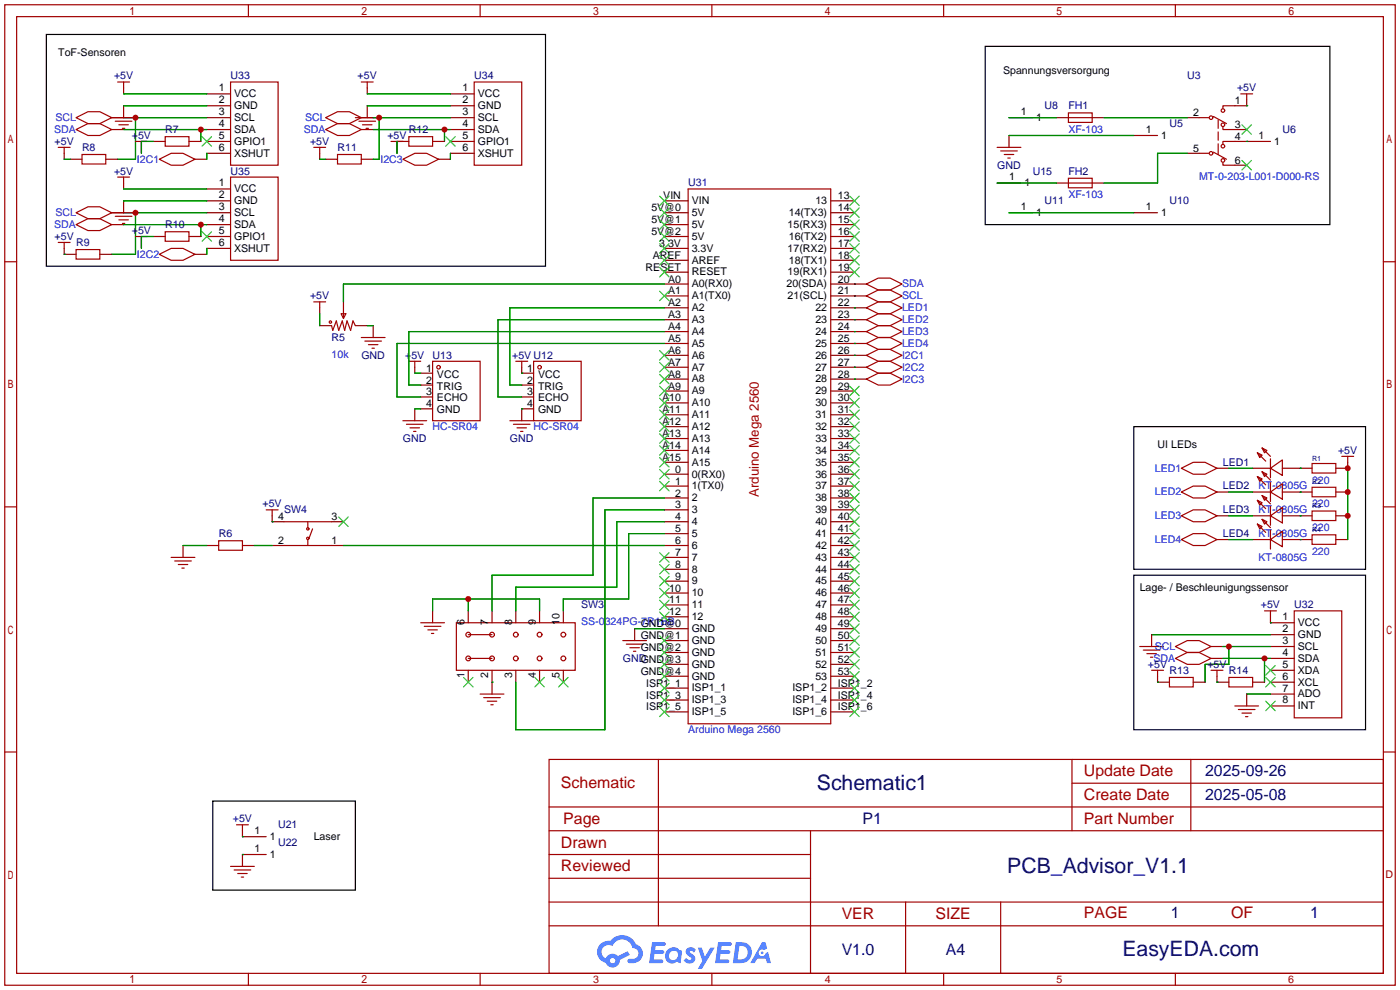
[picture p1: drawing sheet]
<svg xmlns="http://www.w3.org/2000/svg" width="299mm" height="212mm" viewBox="0 0 299 212" stroke-linecap="round" stroke-linejoin="round" font-family="sans-serif">
<g fill="none" stroke="#a10000" stroke-width=".25">
<path d="M1 1h297.2v209.6h-297.2zM3.6 3.6h292.1v204.4h-292.1zM53.1 1v2.6M102.6 1v2.6M152.1 1v2.6M201.7 1v2.6M251.2 1v2.6M1 55.9h2.6M295.7 55.9h2.5M1 108.3h2.6M295.7 108.3h2.5M1 160.7h2.6"/>
<path d="M117.3 162.3h178.4v45.7h-178.4zM117.3 177.5h178.4M117.3 172.5h178.4M140.7 162.3v35.6M173.2 177.5v30.5M229.1 162.3v15.2M229.1 167.4h66.6M254.5 162.3v15.2M295.7 160.7h2.5M117.3 182.6h55.9M117.3 197.9h178.4M117.3 192.8h178.4"/>
<path d="M117.3 187.7h55.9M193.5 192.8v15.2M213.9 192.8v15.2M53.1 208v2.6M102.6 208v2.6M152.1 208v2.6M201.7 208v2.6M251.2 208v2.6"/>
</g>
<g fill="#5487ff">
<path d="M146.9 202.7a1.3 1.3 0 0 1 1.8 .3l-.4 .6a.54 .54 0 0 0-.9-.2l.1 .2a1.34 1.34 0 0 1 1 1.8 1.47 1.47 0 0 1-2.4-.1l.5-.6 .8 .5a.31 .31 0 0 0 .4-.3 .31 .31 0 0 0-.3-.4 1.12 1.12 0 0 1-.6-1.8z"/>
<path d="M149.1 202.5h.9l.6 2 1.2-2h.9l-2.7 4.6h-.9l1-1.7z"/>
<path d="M139.4 201.4h1.6a1.31 1.31 0 0 1 1.2 .2 .4 .4 0 0 1-.3 .5l-1.8 .1-.1 .9h1.6a.4 .4 0 0 1 .4 .4 .4 .4 0 0 1-.4 .4h-1.7l-.2 1.2h1.4a.46 .46 0 0 1 .5 0 .46 .46 0 0 1 .1 .5l-.3 .2h-2.7z"/>
<path d="M153.5 201.4h1.6a1.32 1.32 0 0 1 1.2 .2 .39 .39 0 0 1-.3 .5l-1.8 .1-.1 .9h1.7a.4 .4 0 0 1 .3 .4 .4 .4 0 0 1-.4 .4h-1.7l-.2 1.2h1.4a.46 .46 0 0 1 .5 0 .46 .46 0 0 1 .1 .5l-.3 .2h-2.7z"/>
<path d="M162.9 201.4h.7l.4 1.3-.7 .4a.75 .75 0 0 0-1.1 .3 .75 .75 0 0 0 .5 1 .75 .75 0 0 0 .9-.7l.5-.2 .7 2.3h-.9l-.2-.9h-1.9l-.5 .9h-.9z"/>
<path d="M157.3 201.4l-.7 4.4h1.5a2.27 2.27 0 0 0 2.6-2.2 2.27 2.27 0 0 0-2.7-2.2zM158 202.1a1.5 1.5 0 0 1 1.8 1.6 1.5 1.5 0 0 1-1.9 1.4h-.3z"/>
<path d="M142.7 203a1.6 1.6 0 0 0-.3 2.3 1.6 1.6 0 0 0 2.3 .2l.8 .3 .3-2.4-.2-.3-.4-.1a1.58 1.58 0 0 0-2.5 0zM143.3 203.5a.98 .98 0 0 1 1.6 .4 .98 .98 0 0 1-1.1 1.3 .94 .94 0 0 1-.8-.7 .94 .94 0 0 1 .3-1z"/>
<path d="M128.3 201.8a2.37 2.37 0 0 0 1.2 4 1.54 1.54 0 0 0 1.7 1 1.54 1.54 0 0 0 1.3-1.6l2.1-1.1-.5-.8-2 1a1.57 1.57 0 0 0-2.6 .5 1.5 1.5 0 0 1-.8-2.1 1.5 1.5 0 0 1 2.2-.5 2.23 2.23 0 0 1 2.3-1.4 2.23 2.23 0 0 1 2 1.8 1.16 1.16 0 0 1 1.2 1.1 1.16 1.16 0 0 1-1.1 1.2h-.6a.47 .47 0 0 0-.6 .4 .47 .47 0 0 0 .4 .5 2.17 2.17 0 0 0 2.5-.9 2.17 2.17 0 0 0-.3-2.7l-.8-.4a3.2 3.2 0 0 0-5.5-.7l-1.1 .1zM130.4 205.3a.58 .58 0 0 1 1.1 0 .58 .58 0 0 1-1.1 0z"/>
<circle cx="162.9" cy="203.6" r=".28"/>
</g>
<g fill="none" stroke="#a10000" stroke-width=".25">
<path d="M25.1 17.5h2.6M26.4 17.5v1.3M49.3 17.5h10.1v17.8h-10.1zM77.2 17.5h2.6M78.5 17.5v1.3M101.3 17.5h10.2v17.8h-10.2zM12.4 31.5h2.6M13.7 31.5v1.3M16.3 25.1l2.5-1.2h2.5l2.6 1.2-2.6 1.3h-2.5zM16.3 27.7l2.5-1.3h2.5l2.6 1.3-2.6 1.3h-2.5zM17.5 33h5.1v2.1h-5.1zM23.9 25.1h5.1"/>
<path d="M24.6 25.9h3.6M25.1 37.8h2.6M25.4 26.7h2M26.2 27.4h.5M26.4 37.8v1.3M29 30.2h2.5M30.2 30.2v1.3M34 34l2.6-1.2h2.5l2.6 1.2-2.6 1.3h-2.5zM35.3 29.2h5.1v2h-5.1zM49.3 37.8h10.1v17.8h-10.1zM67.1 31.5h2.5M68.3 31.5v1.3"/>
<path d="M69.6 25.1l2.5-1.2h2.6l2.5 1.2-2.5 1.3h-2.6zM69.6 27.7l2.5-1.3h2.6l2.5 1.3-2.5 1.3h-2.6zM72.1 33h5.1v2.1h-5.1zM75.9 25.1h5.1M76.7 25.9h3.6M77.5 26.7h2M78.2 27.4h.5M83.6 30.2h2.5M84.8 30.2v1.3M86.1 34l2.5-1.2h2.6l2.5 1.2-2.5 1.3h-2.6zM87.4 29.2h5.1v2h-5.1zM213.1 31.5h5.1"/>
<path d="M213.9 32.3h3.5M214.6 33h2.1M215.4 33.8h.5M228.3 24.1h5.1v2.1h-5.1zM228.3 38.1h5.1v2h-5.1zM228.3 25.1h5.1M228.3 39.1h5.1M256.3 32.8h2M256.3 25.1h2M259.3 32.5l2.8 1.5M259.3 24.9l2.8 1.5M260.3 25.7v1.7"/>
<path d="M260.3 28.2v1.8M260.3 30.7v2.3M261.4 34.8v.5h2.5M261.4 27.2v.5h2.5M263.9 30.2h-2.5v.5M263.9 22.6h-2.5v.5M265.2 20.1h2.5M266.4 20.1v1.2M12.4 51.8h2.6M13.7 51.8v1.3M16.3 53.3h5v2.1h-5zM16.3 45.5l2.5-1.3h2.5l2.6 1.3-2.6 1.2h-2.5z"/>
<path d="M16.3 48l2.5-1.3h2.5l2.6 1.3-2.6 1.3h-2.5zM23.9 45.5h5.1M24.6 46.2h3.6M25.4 47h2M26.2 47.8h.5M29 50.5h2.5M30.2 50.5v1.3M34 54.4l2.6-1.3h2.5l2.6 1.3-2.6 1.2h-2.5zM35.3 49.5h5.1v2.1h-5.1zM147.1 40.4h30.4v114.3h-30.4zM67.1 64.5h2.5M68.3 64.5v1.3"/>
<path d="M70.9 69.6l.2 1 .8-2 .5 2 .8-2 .5 2 .5-2 .7 2 .5-2 .5 1M72.9 67.1h1l-.5 1zM73.4 67.1v1M77.2 72.1h5.1M78 72.9h3.5M78.7 73.7h2.1M79.5 74.4h.5M87.4 77.2h2.5M88.6 77.2v1.3M92.5 77.2h10.1v12.7h-10.1zM110.2 77.2h2.6M111.5 77.2v1.3"/>
<path d="M114 77.2h10.2v12.7h-10.2zM185.2 63.2l2.5-1.2h2.5l2.6 1.2-2.6 1.3h-2.5zM185.2 60.7l2.5-1.3h2.5l2.6 1.3-2.6 1.3h-2.5zM185.2 75.9l2.5-1.2h2.5l2.6 1.2-2.6 1.3h-2.5zM185.2 78.5l2.5-1.3h2.5l2.6 1.3-2.6 1.3h-2.5zM185.2 65.8l2.5-1.3h2.5l2.6 1.3-2.6 1.3h-2.5zM185.2 68.3l2.5-1.2h2.5l2.6 1.2-2.6 1.3h-2.5zM185.2 70.9l2.5-1.3h2.5l2.6 1.3-2.6 1.2h-2.5zM185.2 73.4l2.5-1.3h2.5l2.6 1.3-2.6 1.3h-2.5zM86.1 89.9h5.1M86.9 90.7h3.5M87.6 91.4h2.1"/>
<path d="M88.4 92.2h.5M109 89.9h5M109.7 90.7h3.6M110.5 91.4h2M111.3 92.2h.5M185.2 81l2.5-1.2h2.5l2.6 1.2-2.6 1.3h-2.5zM268.7 96.8l1 .5-.5 .5zM268.7 96.8l1.8 1.8M269.7 95.8l1.1 .5-.5 .5zM269.7 95.8l1.8 1.7M271.5 98v4.1M280.4 99.1h5.1v2h-5.1z"/>
<path d="M286.8 97.5h2.5M288 97.5v1.3M36.6 119.1h5.1M37.3 119.9h3.6M46.7 115.6h5.1v2h-5.1zM56.9 109h2.5M58.2 109v1.2M60.7 116.6h10.2M60.7 111.5h10.2M65.8 111.5v1.3M65.8 115.3v1.3M66.8 113l-.8 2.1"/>
<path d="M252.5 100.1l2.5-1.3h2.6l2.5 1.3-2.5 1.2h-2.6zM252.5 105.2l2.5-1.3h2.6l2.5 1.3-2.5 1.2h-2.6zM252.5 110.2l2.5-1.2h2.6l2.5 1.2-2.5 1.3h-2.6zM252.5 115.3l2.5-1.3h2.6l2.5 1.3-2.5 1.3h-2.6zM268.7 101.9l1 .5-.5 .5zM268.7 106.9l1 .5-.5 .5zM268.7 112l1 .5-.5 .5zM268.7 101.9l1.8 1.7M268.7 106.9l1.8 1.8M268.7 112l1.8 1.8M269.7 100.8l1.1 .5-.5 .6zM269.7 105.9l1.1 .5-.5 .5z"/>
<path d="M269.7 111l1.1 .5-.5 .5zM269.7 100.8l1.8 1.8M269.7 105.9l1.8 1.8M269.7 111l1.8 1.8M271.5 100.1l2.6-1.8v3.3zM271.5 105.2l2.6-1.8v3.3zM271.5 110.2l2.6-1.7v3.3zM271.5 115.3l2.6-1.8v3.3zM271.5 103.1v4.1M271.5 108.2v4.1M271.5 113.3v4M280.4 104.1h5.1v2.1h-5.1z"/>
<path d="M280.4 109.2h5.1v2.1h-5.1zM280.4 114.3h5.1v2h-5.1zM38.1 120.6h2M38.9 121.4h.5M89.9 133.1h5.1M90.7 133.9h3.5M91.4 134.6h2.1M92.2 135.4h.5M97.5 133.1h25.4v10.2h-25.4zM100.1 135.6h5.1M133.1 136.9h5.1M133.9 137.7h3.5"/>
<path d="M134.6 138.4h2.1M135.4 139.2h.5M243.6 138.2h5.1M244.3 138.9h3.6M245.1 139.7h2M251.2 138.2l2.5-1.3h2.6l2.5 1.3-2.5 1.2h-2.6zM270.3 130.6h2.5M271.5 130.6v1.2M276.6 130.6h10.2v22.8h-10.2zM100.1 140.7h5.1M102.6 148.3h5.1M103.4 149.1h3.5"/>
<path d="M104.1 149.9h2.1M104.9 150.6h.5M245.9 140.5h.5M246.1 143.3h2.6M247.4 143.3v1.2M249.9 144.8h5.1v2h-5.1zM251.2 140.7l2.5-1.3h2.6l2.5 1.3-2.5 1.3h-2.6zM258.8 143.3h2.6M260.1 143.3v1.2M262.6 144.8h5.1v2h-5.1zM263.9 150.9h5.1M264.7 151.6h3.5"/>
<path d="M265.4 152.4h2.1M266.2 153.2h.5M50.5 176.3h2.6M51.8 176.3v1.2M49.3 185.2h5.1M50 185.9h3.6M50.8 186.7h2M51.6 187.5h.5"/>
<circle cx="258.8" cy="32.8" r=".38"/>
<circle cx="258.8" cy="25.1" r=".38"/>
<circle cx="261.4" cy="23.6" r=".38"/>
<circle cx="261.4" cy="31.2" r=".38"/>
<circle cx="261.4" cy="34.3" r=".38"/>
<circle cx="261.4" cy="26.7" r=".38"/>
<circle cx="70.6" cy="68.8" r=".25"/>
<circle cx="93.7" cy="78.5" r=".38"/>
<circle cx="115.3" cy="78.5" r=".38"/>
<circle cx="65.8" cy="115.1" r=".25"/>
<circle cx="65.8" cy="113" r=".25"/>
<circle cx="100.1" cy="135.6" r=".51"/>
<circle cx="105.2" cy="135.6" r=".51"/>
<circle cx="110.2" cy="135.6" r=".51"/>
<circle cx="115.3" cy="135.6" r=".51"/>
<circle cx="120.4" cy="135.6" r=".51"/>
<circle cx="100.1" cy="140.7" r=".51"/>
<circle cx="105.2" cy="140.7" r=".51"/>
<circle cx="110.2" cy="140.7" r=".51"/>
<circle cx="115.3" cy="140.7" r=".51"/>
<circle cx="120.4" cy="140.7" r=".51"/>
</g>
<g fill="none" stroke="#870000" stroke-width=".25">
<path d="M26.4 18.8v1.3M78.5 18.8v1.3M13.7 32.8v1.2M15 34h2.5M22.6 34h2.5M23.9 27.7h2.5M26.4 22.6v2.5h-2.5M26.4 39.1v1.3M30.2 31.5v1.3M32.8 30.2h2.5M40.4 30.2h2.5M41.7 34h2.5"/>
<path d="M44.2 25.1h5.1M44.2 27.7h5.1M44.2 30.2h5.1M44.2 32.8h5.1M44.2 22.6h5.1M44.2 20.1h5.1M68.3 32.8v1.2M69.6 34h2.5M77.2 25.1h2.6M77.2 27.7h2.6M77.2 34h2.6M78.5 22.6v2.5"/>
<path d="M84.8 30.2h2.6M84.8 31.5v1.3M92.5 30.2h2.5M93.7 34h2.6M96.3 25.1h5M96.3 27.7h5M96.3 30.2h5M96.3 32.8h5M96.3 22.6h5M96.3 20.1h5M213.1 39.1h5.1M215.6 25.1h5.1"/>
<path d="M215.6 29v2.5M225.8 25.1h2.5M225.8 39.1h2.5M233.4 25.1h2.6M233.4 39.1h2.6M242.3 29h5.1M253.7 25.1h2.6M253.7 32.8h2.6M263.9 35.3h2.5M263.9 27.7h2.5M263.9 30.2h7.6M266.4 21.3v1.3h-2.5"/>
<path d="M13.7 53.1v1.3h2.6M21.3 54.4h2.6M23.9 48h2.5M26.4 42.9v2.6h-2.5M30.2 51.8v1.3M32.8 50.5h2.5M40.4 50.5h2.5M41.7 54.4h2.5M44.2 45.5h5.1M44.2 48h5.1M44.2 50.5h5.1M44.2 53.1h5.1"/>
<path d="M44.2 42.9h5.1M44.2 40.4h5.1M142 45.5h5.1M142 58.2h5.1M142 48h5.1M142 50.5h5.1M142 53.1h5.1M142 55.6h5.1M142 42.9h5.1M177.5 45.5h5.1M177.5 58.2h5.1M177.5 48h5.1"/>
<path d="M177.5 50.5h5.1M177.5 53.1h5.1M177.5 55.6h5.1M177.5 42.9h5.1M215.6 45.5h5.1M242.3 45.5h5.1M68.3 69.6h2.6M68.3 65.8v1.3M73.4 64.5v2.6M75.9 69.6h2.6M79.8 69.6v2.5M88.6 78.5v1.3"/>
<path d="M89.9 79.8h2.6M111.5 78.5v1.3h2.5M142 60.7h5.1M142 63.2h5.1M142 65.8h5.1M142 68.3h5.1M142 70.9h5.1M142 73.4h5.1M142 75.9h5.1M142 78.5h5.1M177.5 60.7h7.7M177.5 63.2h7.7"/>
<path d="M177.5 65.8h7.7M177.5 68.3h7.7M177.5 70.9h7.7M177.5 73.4h7.7M177.5 75.9h7.7M177.5 78.5h7.7M88.6 87.4v2.5M89.9 82.3h2.6M89.9 84.8h2.6M89.9 87.4h2.6M111.5 82.3h2.5M111.5 84.8h2.5"/>
<path d="M114 87.4h-2.5v2.5M142 81h5.1M142 83.6h5.1M142 86.1h5.1M142 88.6h5.1M142 91.2h5.1M142 93.7h5.1M142 96.3h5.1M142 98.8h5.1M177.5 81h7.7M177.5 83.6h5.1M177.5 86.1h5.1"/>
<path d="M177.5 88.6h5.1M177.5 91.2h5.1M177.5 93.7h5.1M177.5 96.3h5.1M177.5 98.8h5.1M288 98.8v1.3h-2.5M39.1 116.6v2.5M44.2 116.6h2.5M51.8 116.6h2.6M58.2 110.2v1.3h2.5M58.2 116.6h2.5M70.9 111.5h2.5"/>
<path d="M70.9 116.6h2.5M142 103.9h5.1M142 106.4h5.1M142 109h5.1M142 111.5h5.1M142 114h5.1M142 116.6h5.1M142 119.1h5.1M142 101.3h5.1M177.5 103.9h5.1M177.5 106.4h5.1M177.5 109h5.1"/>
<path d="M177.5 111.5h5.1M177.5 114h5.1M177.5 116.6h5.1M177.5 119.1h5.1M177.5 101.3h5.1M260.1 100.1h2.5M260.1 105.2h2.5M260.1 110.2h2.5M260.1 115.3h2.5M267.7 100.1h3.8M267.7 105.2h3.8M267.7 110.2h3.8"/>
<path d="M267.7 115.3h3.8M274.1 100.1h6.3M274.1 105.2h6.3M274.1 110.2h6.3M274.1 115.3h6.3M285.5 105.2h2.5M285.5 110.2h2.5M285.5 115.3h2.5M92.5 130.6v2.5M100.1 130.6v2.5M105.2 130.6v2.5M110.2 130.6v2.5"/>
<path d="M115.3 130.6v2.5M120.4 130.6v2.5M135.6 134.4v2.5M142 121.7h5.1M142 124.2h5.1M142 126.7h5.1M142 129.3h5.1M142 131.8h5.1M142 134.4h5.1M142 136.9h5.1M142 139.4h5.1M177.5 121.7h5.1"/>
<path d="M177.5 124.2h5.1M177.5 126.7h5.1M177.5 129.3h5.1M177.5 131.8h5.1M177.5 134.4h5.1M177.5 136.9h5.1M177.5 139.4h5.1M246.1 135.6v2.6M258.8 138.2h2.6M271.5 138.2h5.1M271.5 135.6h5.1M271.5 131.8v1.3h5.1"/>
<path d="M100.1 143.3v2.5M105.2 143.3v5M110.2 143.3v2.5M115.3 143.3v2.5M120.4 143.3v2.5M142 144.5h5.1M142 142h5.1M142 147.1h5.1M142 149.6h5.1M142 152.1h5.1M177.5 144.5h5.1M177.5 142h5.1"/>
<path d="M177.5 147.1h5.1M177.5 149.6h5.1M177.5 152.1h5.1M247.4 144.5v1.3h2.5M255 145.8h2.6M258.8 140.7h2.6M260.1 144.5v1.3h2.5M266.4 148.3v2.6M267.7 145.8h2.6M271.5 150.9h5.1M271.5 148.3h5.1M271.5 145.8h5.1"/>
<path d="M271.5 143.3h5.1M271.5 140.7h5.1M51.8 177.5v1.3h5.1M56.9 182.6h-5.1v2.6"/>
</g>
<g fill="none" stroke="#008700" stroke-width=".25">
<path d="M13.7 34h1.3M26.4 25.1h17.8M26.4 27.7h17.8M26.4 20.1h17.8M26.4 22.6h17.8M29 25.1v8.9h-3.9M32.8 30.2h-2.6v2.6M42.9 27.7v2.5M44.2 32.8v1.2M68.3 34h1.3M78.5 20.1h17.8M78.5 22.6h17.8"/>
<path d="M79.8 25.1h16.5M79.8 27.7h16.5M81 25.1v8.9h-1.2M84.8 30.2v2.6M95 27.7v2.5M96.3 32.8v1.2M213.1 39.1h12.7M215.6 29h26.7M215.6 25.1h10.2M236 25.1h17.7M253.7 32.8h-6.3v6.3h-11.4M266.4 30.2h.1"/>
<path d="M266.4 22.6h.1M13.7 54.4h.1M26.4 45.5h17.8M26.4 48h17.8M26.4 40.4h17.8M26.4 42.9h17.8M29 45.5v8.9h-5.1M32.8 50.5h-2.6v2.6M42.9 48v2.5M44.2 53.1v1.3M215.6 45.5h26.7M68.3 67.1v2.5"/>
<path d="M78.5 69.6h1.3M88.6 79.8h1.3M111.5 79.8h.1M142 60.7h-68.6v3.8M142 70.9h-54.6v11.4h2.5M142 65.8h-33v16.5h2.5M142 73.4h-57.2v11.4h5.1M142 68.3h-35.6v16.5h5.1M182.6 60.7h.1M182.6 63.2h.1M182.6 75.9h.1M182.6 78.5h.1"/>
<path d="M182.6 65.8h.1M182.6 68.3h.1M182.6 70.9h.1M182.6 73.4h.1M88.6 87.4h1.3M111.5 87.4h.1M182.6 81h.1M39.1 116.6h5.1M54.4 116.6h3.8M58.2 111.5h.1M73.4 116.6h68.6M142 106.4h-15.3v16.5h-21.5v7.7"/>
<path d="M142 109h-12.7v47h-19.1v-10.2M142 111.5h-10.2v14h-21.6v5.1M142 114h-7.6v14h-14v2.6M262.6 100.1h5.1M262.6 110.2h5.1M262.6 105.2h5.1M262.6 115.3h5.1M277.9 100.1h.1M277.9 110.2h.1M277.9 105.2h.1M277.9 115.3h.1M288 100.1v15.2"/>
<path d="M92.5 130.6v-2.6h22.8v2.6M100.1 128v2.6M135.6 134.4h6.4M246.1 135.6h25.4M261.4 138.2h10.1M262.6 138.2v3.8h-5v3.8M271.5 133.1h.1M105.2 145.8h.1M247.4 145.8h.1M260.1 145.8h.1M261.4 140.7h10.1M266.4 148.3h5.1"/>
<path d="M270.3 140.7v5.1M51.8 178.8h.1M51.8 182.6h.1"/>
</g>
<g fill="none" stroke="#3c3" stroke-width=".25">
<path d="M43.2 29.2l2 2M45.2 29.2l-2 2M95.2 29.2l2.1 2M97.3 29.2l-2.1 2M265.4 34.3l2.1 2M265.4 26.7l2.1 2M267.5 34.3l-2.1 2M267.5 26.7l-2.1 2M43.2 49.5l2 2.1M45.2 49.5l-2 2.1M141 44.4l2 2.1M141 57.2l2 2"/>
<path d="M141 47l2 2M141 49.5l2 2.1M141 52.1l2 2M141 54.6l2 2M141 41.9l2 2M143 44.4l-2 2.1M143 57.2l-2 2M143 47l-2 2M143 49.5l-2 2.1M143 52.1l-2 2M143 54.6l-2 2M143 41.9l-2 2"/>
<path d="M181.6 49.5l2 2.1M181.6 52.1l2 2M181.6 54.6l2 2M181.6 41.9l2 2M181.6 47l2 2M181.6 44.4l2 2.1M181.6 57.2l2 2M183.6 41.9l-2 2M183.6 44.4l-2 2.1M183.6 49.5l-2 2.1M183.6 52.1l-2 2M183.6 54.6l-2 2"/>
<path d="M183.6 57.2l-2 2M183.6 47l-2 2M141 62.2l2 2.1M141 74.9l2 2.1M141 77.5l2 2M143 62.2l-2 2.1M143 74.9l-2 2.1M143 77.5l-2 2M141 80l2 2M141 82.5l2 2.1M141 85.1l2 2M141 87.6l2 2.1"/>
<path d="M141 90.2l2 2M141 92.7l2 2M141 95.2l2 2.1M141 97.8l2 2M143 80l-2 2M143 82.5l-2 2.1M143 85.1l-2 2M143 87.6l-2 2.1M143 90.2l-2 2M143 92.7l-2 2M143 95.2l-2 2.1M143 97.8l-2 2"/>
<path d="M181.6 82.5l2 2.1M181.6 85.1l2 2M181.6 87.6l2 2.1M181.6 90.2l2 2M181.6 92.7l2 2M181.6 95.2l2 2.1M181.6 97.8l2 2M183.6 82.5l-2 2.1M183.6 85.1l-2 2M183.6 87.6l-2 2.1M183.6 90.2l-2 2M183.6 92.7l-2 2"/>
<path d="M183.6 95.2l-2 2.1M183.6 97.8l-2 2M72.4 110.5l2 2M74.4 110.5l-2 2M141 102.9l2 2M141 118.1l2 2M141 100.3l2 2.1M143 102.9l-2 2M143 118.1l-2 2M143 100.3l-2 2.1M181.6 100.3l2 2.1M181.6 102.9l2 2"/>
<path d="M181.6 105.4l2 2M181.6 110.5l2 2M181.6 107.9l2 2.1M181.6 113l2 2.1M181.6 115.6l2 2M181.6 118.1l2 2M183.6 118.1l-2 2M183.6 110.5l-2 2M183.6 102.9l-2 2M183.6 100.3l-2 2.1M183.6 105.4l-2 2M183.6 107.9l-2 2.1"/>
<path d="M183.6 113l-2 2.1M183.6 115.6l-2 2M141 120.6l2 2.1M141 123.2l2 2M141 125.7l2 2.1M141 128.3l2 2M141 130.8l2 2M141 135.9l2 2M141 138.4l2 2.1M143 123.2l-2 2M143 120.6l-2 2.1M143 125.7l-2 2.1"/>
<path d="M143 128.3l-2 2M143 130.8l-2 2M143 135.9l-2 2M143 138.4l-2 2.1M181.6 120.6l2 2.1M181.6 123.2l2 2M181.6 125.7l2 2.1M181.6 128.3l2 2M181.6 130.8l2 2M181.6 138.4l2 2.1M181.6 135.9l2 2M181.6 133.4l2 2"/>
<path d="M183.6 120.6l-2 2.1M183.6 123.2l-2 2M183.6 125.7l-2 2.1M183.6 128.3l-2 2M183.6 130.8l-2 2M183.6 138.4l-2 2.1M183.6 135.9l-2 2M183.6 133.4l-2 2M99.1 144.8l2 2M101.1 144.8l-2 2M114.3 144.8l2 2M116.3 144.8l-2 2"/>
<path d="M119.4 144.8l2 2M121.4 144.8l-2 2M141 143.5l2 2M141 141l2 2M141 146.1l2 2M141 148.6l2 2M141 151.1l2 2.1M143 151.1l-2 2.1M143 143.5l-2 2M143 141l-2 2M143 148.6l-2 2M143 146.1l-2 2"/>
<path d="M181.6 143.5l2 2M181.6 141l2 2M181.6 146.1l2 2M181.6 148.6l2 2M181.6 151.1l2 2.1M183.6 143.5l-2 2M183.6 141l-2 2M183.6 146.1l-2 2M183.6 148.6l-2 2M183.6 151.1l-2 2.1M270.5 149.9l2 2M270.5 144.8l2 2"/>
<path d="M270.5 142.2l2 2.1M272.5 149.9l-2 2M272.5 144.8l-2 2M272.5 142.2l-2 2.1"/>
</g>
<path d="M9.9 7.4h106.7v49.5h-106.7zM210.6 9.9h73.6v38.1h-73.6zM242.3 91.2h49.5v30.5h-49.5zM242.3 122.9h49.5v33.1h-49.5zM45.5 171.2h30.4v19h-30.4z" fill="none" stroke="#000" stroke-width=".25"/>
<g fill="#c00">
<circle cx="288" cy="105.2" r=".63"/>
<circle cx="288" cy="110.2" r=".63"/>
<circle cx="288" cy="100.1" r=".63"/>
<circle cx="100.1" cy="128" r=".63"/>
<circle cx="262.6" cy="138.2" r=".63"/>
<circle cx="270.3" cy="140.7" r=".63"/>
<circle cx="29" cy="25.1" r=".63"/>
<circle cx="42.9" cy="27.7" r=".63"/>
<circle cx="29" cy="45.5" r=".63"/>
<circle cx="95" cy="27.7" r=".63"/>
<circle cx="42.9" cy="48" r=".63"/>
<circle cx="81" cy="25.1" r=".63"/>
</g>
<g font-size="4.5" fill="#000080">
<text x="174.6" y="168.8">Schematic1</text>
<text x="215.3" y="186.6">PCB_Advisor_V1.1</text>
<text x="239.9" y="204.4">EasyEDA.com</text>
</g>
<g font-size="3.4" fill="#a00000">
<text x="231.6" y="165.9">Update Date</text>
<text x="119.9" y="168.5">Schematic</text>
<text x="231.6" y="171">Create Date</text>
<text x="120.4" y="176.1">Page</text>
<text x="231.6" y="176.1">Part Number</text>
<text x="119.9" y="181.2">Drawn</text>
<text x="119.9" y="186.3">Reviewed</text>
<text x="179.9" y="196.4">VER</text>
<text x="199.9" y="196.4">SIZE</text>
<text x="231.6" y="196.2">PAGE</text>
<text x="263.1" y="196.2">OF</text>
</g>
<g font-size="3.4" fill="#000080">
<text x="257.6" y="165.9">2025-09-26</text>
<text x="257.6" y="171">2025-05-08</text>
<text x="184.4" y="176.1">P1</text>
<text x="250.3" y="196.2">1</text>
<text x="280" y="196.2">1</text>
<text x="179.9" y="204">V1.0</text>
<text x="202.1" y="204">A4</text>
</g>
<text font-size="2.8" fill="#a00000" x="162.2" y="106.2" transform="rotate(-90 162.2 106.2)">Arduino Mega 2560</text>
<g font-size="2.3">
<text x="12.4" y="11.9">ToF-Sensoren</text>
<text x="214.4" y="15.7">Spannungsversorgung</text>
<text x="46.7" y="22.1">2</text>
<text x="46.7" y="19.5">1</text>
<text x="50" y="23.3">GND</text>
<text x="50" y="20.8">VCC</text>
<text x="98.8" y="22.1">2</text>
<text x="98.8" y="19.5">1</text>
<text x="102.1" y="23.3">GND</text>
<text x="102.1" y="20.8">VCC</text>
<text x="263.9" y="22.3">1</text>
<text x="46.7" y="29.7">5</text>
<text x="46.7" y="27.1">4</text>
<text x="46.7" y="24.6">3</text>
<text x="50" y="28.4">SDA</text>
<text x="50" y="25.9">SCL</text>
<text x="98.8" y="29.7">5</text>
<text x="98.8" y="27.1">4</text>
<text x="98.8" y="24.6">3</text>
<text x="102.1" y="28.4">SDA</text>
<text x="102.1" y="25.9">SCL</text>
<text x="218.2" y="24.6">1</text>
<text x="221.5" y="25.9">1</text>
<text x="244.9" y="28.4">1</text>
<text x="248.2" y="29.7">1</text>
<text x="255" y="24.8">2</text>
<text x="263.9" y="27.4">3</text>
<text x="263.9" y="29.9">4</text>
<text x="269" y="29.7">1</text>
<text x="46.7" y="32.2">6</text>
<text x="50" y="33.5">XSHUT</text>
<text x="50" y="31">GPIO1</text>
<text x="98.8" y="32.2">6</text>
<text x="102.1" y="33.5">XSHUT</text>
<text x="102.1" y="31">GPIO1</text>
<text x="255" y="32.5">5</text>
<text x="263.9" y="35">6</text>
<text x="272.3" y="31">1</text>
<text x="46.7" y="39.8">1</text>
<text x="50" y="41.1">VCC</text>
<text x="215.7" y="38.6">1</text>
<text x="218.9" y="39.8">1</text>
<text x="46.7" y="47.5">4</text>
<text x="46.7" y="44.9">3</text>
<text x="46.7" y="42.4">2</text>
<text x="50" y="46.2">SCL</text>
<text x="50" y="43.7">GND</text>
<text x="139.2" y="45.2">5V@0</text>
<text x="139.2" y="47.7">5V@1</text>
<text x="141.8" y="42.6">VIN</text>
<text x="147.8" y="46.2">5V</text>
<text x="147.8" y="43.6">VIN</text>
<text x="168.6" y="46.2">14(TX3)</text>
<text x="174.3" y="43.6">13</text>
<text x="179.1" y="42.6">13</text>
<text x="179.1" y="47.7">15</text>
<text x="179.1" y="45.2">14</text>
<text x="218.2" y="44.9">1</text>
<text x="221.5" y="46.2">1</text>
<text x="244.9" y="44.9">1</text>
<text x="248.2" y="46.2">1</text>
<text x="46.7" y="52.5">6</text>
<text x="46.7" y="50">5</text>
<text x="50" y="53.8">XSHUT</text>
<text x="50" y="51.3">GPIO1</text>
<text x="50" y="48.7">SDA</text>
<text x="139.2" y="50.2">5V@2</text>
<text x="140.9" y="52.8">3.3V</text>
<text x="147.8" y="48.7">5V</text>
<text x="147.8" y="51.3">5V</text>
<text x="147.8" y="53.8">3.3V</text>
<text x="168.3" y="53.8">17(RX2)</text>
<text x="168.3" y="48.7">15(RX3)</text>
<text x="168.6" y="51.3">16(TX2)</text>
<text x="179.1" y="50.2">16</text>
<text x="179.1" y="52.8">17</text>
<text x="138" y="57.9">RESET</text>
<text x="139.5" y="55.3">AREF</text>
<text x="147.8" y="58.9">RESET</text>
<text x="147.8" y="56.3">AREF</text>
<text x="168.3" y="58.9">19(RX1)</text>
<text x="168.6" y="56.3">18(TX1)</text>
<text x="179.1" y="55.3">18</text>
<text x="179.1" y="57.9">19</text>
<text x="142.8" y="60.4">A0</text>
<text x="142.8" y="62.9">A1</text>
<text x="142.8" y="65.5">A2</text>
<text x="147.8" y="61.4">A0(RX0)</text>
<text x="147.8" y="64">A1(TX0)</text>
<text x="168.1" y="61.4">20(SDA)</text>
<text x="168.3" y="64">21(SCL)</text>
<text x="179.1" y="65.5">22</text>
<text x="179.1" y="62.9">21</text>
<text x="179.1" y="60.4">20</text>
<text x="142.8" y="68">A3</text>
<text x="142.8" y="70.6">A4</text>
<text x="147.8" y="66.5">A2</text>
<text x="147.8" y="69">A3</text>
<text x="147.8" y="71.6">A4</text>
<text x="174.3" y="66.5">22</text>
<text x="174.3" y="69">23</text>
<text x="174.3" y="71.6">24</text>
<text x="179.1" y="68">23</text>
<text x="179.1" y="70.6">24</text>
<text x="142.8" y="73.1">A5</text>
<text x="142.8" y="75.6">A6</text>
<text x="147.8" y="74.1">A5</text>
<text x="147.8" y="76.7">A6</text>
<text x="174.3" y="74.1">25</text>
<text x="174.3" y="76.7">26</text>
<text x="179.1" y="73.1">25</text>
<text x="179.1" y="75.6">26</text>
<text x="91.1" y="79.4">1</text>
<text x="91.1" y="82">2</text>
<text x="93.4" y="80.7">VCC</text>
<text x="93.4" y="83.3">TRIG</text>
<text x="112.7" y="79.4">1</text>
<text x="112.7" y="82">2</text>
<text x="115" y="80.7">VCC</text>
<text x="115" y="83.3">TRIG</text>
<text x="142.8" y="78.2">A7</text>
<text x="142.8" y="80.7">A8</text>
<text x="142.8" y="83.3">A9</text>
<text x="147.8" y="79.2">A7</text>
<text x="147.8" y="81.7">A8</text>
<text x="174.3" y="79.2">27</text>
<text x="174.3" y="81.7">28</text>
<text x="179.1" y="78.2">27</text>
<text x="179.1" y="80.7">28</text>
<text x="179.1" y="83.3">29</text>
<text x="91.1" y="84.5">3</text>
<text x="91.1" y="87.1">4</text>
<text x="93.4" y="85.8">ECHO</text>
<text x="93.4" y="88.3">GND</text>
<text x="112.7" y="84.5">3</text>
<text x="112.7" y="87.1">4</text>
<text x="115" y="85.8">ECHO</text>
<text x="115" y="88.3">GND</text>
<text x="141.5" y="85.8">A10</text>
<text x="141.5" y="88.3">A11</text>
<text x="147.8" y="84.3">A9</text>
<text x="147.8" y="86.8">A10</text>
<text x="147.8" y="89.4">A11</text>
<text x="174.3" y="84.3">29</text>
<text x="174.3" y="86.8">30</text>
<text x="174.3" y="89.4">31</text>
<text x="179.1" y="85.8">30</text>
<text x="179.1" y="88.3">31</text>
<text x="141.5" y="90.9">A12</text>
<text x="141.5" y="93.4">A13</text>
<text x="141.5" y="96">A14</text>
<text x="147.8" y="91.9">A12</text>
<text x="147.8" y="94.4">A13</text>
<text x="174.3" y="91.9">32</text>
<text x="174.3" y="94.4">33</text>
<text x="179.1" y="90.9">32</text>
<text x="179.1" y="93.4">33</text>
<text x="179.1" y="96">34</text>
<text x="247.4" y="95.7">UI LEDs</text>
<text x="141.5" y="98.5">A15</text>
<text x="144.3" y="101">0</text>
<text x="147.8" y="97">A14</text>
<text x="147.8" y="99.5">A15</text>
<text x="174.3" y="97">34</text>
<text x="174.3" y="99.5">35</text>
<text x="179.1" y="98.5">35</text>
<text x="179.1" y="101">36</text>
<text x="144.3" y="103.6">1</text>
<text x="144.3" y="106.1">2</text>
<text x="147.8" y="104.6">1(TX0)</text>
<text x="147.8" y="107.1">2</text>
<text x="147.8" y="102.1">0(RX0)</text>
<text x="174.3" y="102.1">36</text>
<text x="174.3" y="104.6">37</text>
<text x="174.3" y="107.1">38</text>
<text x="179.1" y="103.6">37</text>
<text x="179.1" y="106.1">38</text>
<text x="59.4" y="111.2">4</text>
<text x="70.9" y="111.2">3</text>
<text x="144.3" y="108.7">3</text>
<text x="144.3" y="111.2">4</text>
<text x="144.3" y="113.7">5</text>
<text x="147.8" y="109.7">3</text>
<text x="147.8" y="112.2">4</text>
<text x="174.3" y="112.2">40</text>
<text x="174.3" y="109.7">39</text>
<text x="179.1" y="111.2">40</text>
<text x="179.1" y="108.7">39</text>
<text x="179.1" y="113.7">41</text>
<text x="59.4" y="116.3">2</text>
<text x="70.9" y="116.3">1</text>
<text x="144.3" y="116.3">6</text>
<text x="144.3" y="118.8">7</text>
<text x="147.8" y="114.8">5</text>
<text x="147.8" y="117.3">6</text>
<text x="147.8" y="119.8">7</text>
<text x="174.3" y="114.8">41</text>
<text x="174.3" y="117.3">42</text>
<text x="174.3" y="119.8">43</text>
<text x="179.1" y="116.3">42</text>
<text x="179.1" y="118.8">43</text>
<text x="144.3" y="121.4">8</text>
<text x="144.3" y="123.9">9</text>
<text x="147.8" y="122.4">8</text>
<text x="147.8" y="124.9">9</text>
<text x="174.3" y="122.4">44</text>
<text x="174.3" y="124.9">45</text>
<text x="179.1" y="121.4">44</text>
<text x="179.1" y="123.9">45</text>
<text x="143" y="126.4">10</text>
<text x="143" y="129">11</text>
<text x="143" y="131.5">12</text>
<text x="147.8" y="127.5">10</text>
<text x="147.8" y="130">11</text>
<text x="174.3" y="127.5">46</text>
<text x="174.3" y="130">47</text>
<text x="179.1" y="126.4">46</text>
<text x="179.1" y="129">47</text>
<text x="179.1" y="131.5">48</text>
<text x="243.6" y="126.2">Lage- / Beschleunigungssensor</text>
<text x="99.3" y="133.6" transform="rotate(-90 99.3 133.6)">6</text>
<text x="104.4" y="133.6" transform="rotate(-90 104.4 133.6)">7</text>
<text x="109.4" y="133.6" transform="rotate(-90 109.4 133.6)">8</text>
<text x="114.5" y="133.6" transform="rotate(-90 114.5 133.6)">9</text>
<text x="119.6" y="133.6" transform="rotate(-90 119.6 133.6)">10</text>
<text x="136.9" y="134.1">GND@0</text>
<text x="136.9" y="136.6">GND@1</text>
<text x="147.8" y="132.5">12</text>
<text x="147.8" y="135.1">GND</text>
<text x="147.8" y="137.6">GND</text>
<text x="174.3" y="132.5">48</text>
<text x="174.3" y="137.6">50</text>
<text x="174.3" y="135.1">49</text>
<text x="179.1" y="136.6">50</text>
<text x="179.1" y="134.1">49</text>
<text x="274.1" y="137.6">3</text>
<text x="274.1" y="135.1">2</text>
<text x="274.1" y="132.6">1</text>
<text x="277.4" y="136.4">GND</text>
<text x="277.4" y="133.8">VCC</text>
<text x="136.9" y="139.1">GND@2</text>
<text x="136.9" y="141.7">GND@3</text>
<text x="147.8" y="140.2">GND</text>
<text x="147.8" y="142.7">GND</text>
<text x="174.3" y="142.7">52</text>
<text x="174.3" y="140.2">51</text>
<text x="179.1" y="141.7">52</text>
<text x="179.1" y="139.1">51</text>
<text x="274.1" y="142.7">5</text>
<text x="274.1" y="140.2">4</text>
<text x="277.4" y="144">XDA</text>
<text x="277.4" y="141.4">SDA</text>
<text x="277.4" y="138.9">SCL</text>
<text x="99.3" y="145" transform="rotate(-90 99.3 145)">1</text>
<text x="104.4" y="145" transform="rotate(-90 104.4 145)">2</text>
<text x="109.4" y="145" transform="rotate(-90 109.4 145)">3</text>
<text x="114.5" y="145" transform="rotate(-90 114.5 145)">4</text>
<text x="119.6" y="145" transform="rotate(-90 119.6 145)">5</text>
<text x="136.9" y="144.2">GND@4</text>
<text x="138.1" y="146.8">ISP1_1</text>
<text x="138.1" y="149.3">ISP1_3</text>
<text x="147.8" y="145.2">GND</text>
<text x="147.8" y="147.8">ISP1_1</text>
<text x="169.3" y="147.8">ISP1_2</text>
<text x="174.3" y="145.2">53</text>
<text x="179.1" y="144.2">53</text>
<text x="179.1" y="146.8">ISP1_2</text>
<text x="179.1" y="149.3">ISP1_4</text>
<text x="274.1" y="147.8">7</text>
<text x="274.1" y="145.3">6</text>
<text x="277.4" y="149.1">ADO</text>
<text x="277.4" y="146.5">XCL</text>
<text x="138.1" y="151.8">ISP1_5</text>
<text x="147.8" y="150.3">ISP1_3</text>
<text x="147.8" y="152.9">ISP1_5</text>
<text x="169.3" y="150.3">ISP1_4</text>
<text x="169.3" y="152.9">ISP1_6</text>
<text x="179.1" y="151.8">ISP1_6</text>
<text x="274.1" y="150.3">8</text>
<text x="277.4" y="151.6">INT</text>
<text x="54.4" y="178.3">1</text>
<text x="57.7" y="179.5">1</text>
<text x="67.1" y="179.5">Laser</text>
<text x="54.4" y="182.1">1</text>
<text x="57.7" y="183.4">1</text>
</g>
<g font-size="2.3" fill="#000080">
<text x="24.4" y="17">+5V</text>
<text x="49.3" y="17">U33</text>
<text x="76.4" y="17">+5V</text>
<text x="101.3" y="17">U34</text>
<text x="253.7" y="17">U3</text>
<text x="223.3" y="23.3">U8</text>
<text x="228.3" y="23.3">FH1</text>
<text x="264.4" y="19.5">+5V</text>
<text x="28.2" y="29.7">+5V</text>
<text x="35.3" y="28.4">R7</text>
<text x="82.8" y="29.7">+5V</text>
<text x="87.4" y="28.4">R12</text>
<text x="249.9" y="27.1">U5</text>
<text x="274.1" y="28.4">U6</text>
<text x="11.7" y="31">+5V</text>
<text x="17.5" y="32.2">R8</text>
<text x="66.3" y="31">+5V</text>
<text x="72.1" y="32.2">R11</text>
<text x="24.4" y="37.3">+5V</text>
<text x="49.3" y="37.3">U35</text>
<text x="147.1" y="39.8">U31</text>
<text x="213.1" y="36">GND</text>
<text x="220.7" y="37.3">U15</text>
<text x="228.3" y="37.3">FH2</text>
<text x="223.3" y="43.7">U11</text>
<text x="249.9" y="43.7">U10</text>
<text x="11.7" y="51.3">+5V</text>
<text x="16.3" y="52.5">R9</text>
<text x="28.2" y="50">+5V</text>
<text x="35.3" y="48.7">R10</text>
<text x="66.3" y="64">+5V</text>
<text x="70.9" y="72.9">R5</text>
<text x="77.2" y="76.7">GND</text>
<text x="86.6" y="76.7">+5V</text>
<text x="92.5" y="76.7">U13</text>
<text x="109.5" y="76.7">+5V U12</text>
<text x="86.1" y="94.5">GND</text>
<text x="109" y="94.5">GND</text>
<text x="261.4" y="99.5">LED1</text>
<text x="286" y="97">+5V</text>
<text x="261.4" y="104.6">LED2</text>
<text x="56.1" y="108.4">+5V</text>
<text x="60.7" y="109.7">SW4</text>
<text x="261.4" y="109.7">LED3</text>
<text x="46.7" y="114.8">R6</text>
<text x="261.4" y="114.8">LED4</text>
<text x="124.2" y="130">SW3</text>
<text x="269.5" y="130">+5V</text>
<text x="276.6" y="130">U32</text>
<text x="133.1" y="141.4">GND</text>
<text x="245.3" y="142.7">+5V</text>
<text x="249.9" y="144">R13</text>
<text x="258" y="142.7">+5V</text>
<text x="262.6" y="144">R14</text>
<text x="49.8" y="175.7">+5V</text>
<text x="59.4" y="177">U21</text>
<text x="59.4" y="180.8">U22</text>
</g>
<g font-size="2.3" fill="#00f">
<text x="11.6" y="28.4">SDA</text>
<text x="11.8" y="25.9">SCL</text>
<text x="64.9" y="28.4">SDA</text>
<text x="65.2" y="25.9">SCL</text>
<text x="228.3" y="28.4">XF-103</text>
<text x="29.2" y="34.8">I2C1</text>
<text x="81.3" y="34.8">I2C3</text>
<text x="256.3" y="38.6">MT-0-203-L001-D000-RS</text>
<text x="11.8" y="46.2">SCL</text>
<text x="228.3" y="42.4">XF-103</text>
<text x="11.6" y="48.7">SDA</text>
<text x="29.2" y="55.1">I2C2</text>
<text x="192.8" y="64">SCL</text>
<text x="192.8" y="61.4">SDA</text>
<text x="192.8" y="66.5">LED1</text>
<text x="192.8" y="69.1">LED2</text>
<text x="192.8" y="71.6">LED3</text>
<text x="70.9" y="76.4">10k</text>
<text x="192.8" y="76.7">I2C1</text>
<text x="192.8" y="74.1">LED4</text>
<text x="192.8" y="79.2">I2C2</text>
<text x="192.8" y="81.8">I2C3</text>
<text x="92.5" y="91.9">HC-SR04</text>
<text x="114" y="91.9">HC-SR04</text>
<text x="246.8" y="100.8">LED1</text>
<text x="246.8" y="105.9">LED2</text>
<text x="269" y="104.6">KT-0805G</text>
<text x="280.4" y="103.3">220</text>
<text x="246.8" y="111">LED3</text>
<text x="269" y="109.7">KT-0805G</text>
<text x="280.4" y="108.4">220</text>
<text x="280.4" y="113.5">220</text>
<text x="246.8" y="116">LED4</text>
<text x="269" y="114.8">KT-0805G</text>
<text x="269" y="119.9">KT-0805G</text>
<text x="280.4" y="118.6">220</text>
<text x="124.2" y="133.6">SS-0324PG-7R1BB</text>
<text x="246.5" y="141.4">SDA</text>
<text x="246.8" y="138.9">SCL</text>
<text x="147.1" y="156.7">Arduino Mega 2560</text>
</g>
<g font-size="2.3" fill="#a00000">
<text x="296.1" y="187.6">D</text>
<text x="126.7" y="210">3</text>
<text x="176.3" y="210">4</text>
<text x="225.8" y="210">5</text>
<text x="275.3" y="210">6</text>
</g>
<g font-size="1.5" fill="#000080">
<text x="280.4" y="98.4">R1</text>
<text x="280.4" y="103.5">R2</text>
<text x="280.4" y="108.6">R3</text>
<text x="280.4" y="113.7">R4</text>
</g>
</svg>
